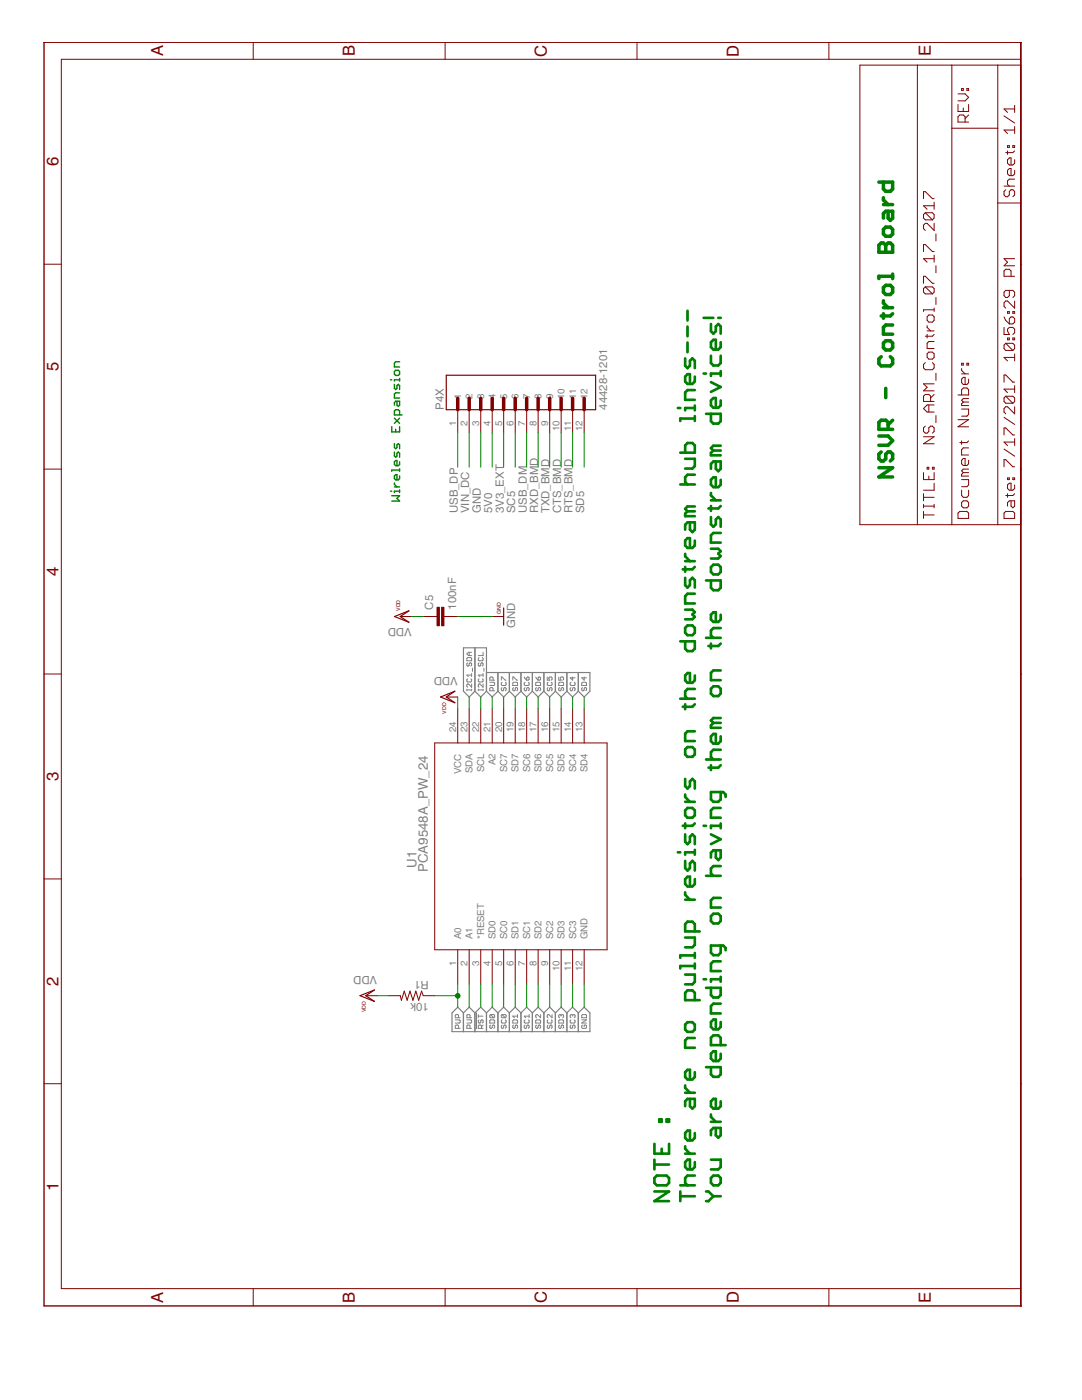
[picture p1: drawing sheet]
<svg xmlns="http://www.w3.org/2000/svg" width="216mm" height="279mm" viewBox="0 0 216 279" stroke-linecap="round" stroke-linejoin="round" font-family="sans-serif">
<g fill="none" stroke="#808080" stroke-width=".23">
<path d="M94.8 137.9l-1.2 1.2-1.1-1.2v-8.6h4.6v8.6M94.8 137.9l1.1 1.2 1.2-1.2M94.8 129.3v8.6M97.1 134.2h20.6v3.7l-1.1 1.2-1.2-1.2M97.1 137.9l1.1 1.2 1.2-1.2M99.4 134.2v3.7M99.4 137.9l1.1 1.2 1.1-1.2M101.6 134.2v3.7M101.6 137.9l1.2 1.2 1.1-1.2M103.9 134.2v3.7M103.9 137.9l1.2 1.2 1.1-1.2M106.2 134.2v3.7"/>
<path d="M106.2 137.9l1.2 1.2 1.1-1.2M108.5 134.2v3.7M108.5 137.9l1.2 1.2 1.1-1.2M110.8 134.2v3.7M110.8 137.9l1.2 1.2 1.1-1.2M113.1 134.2v3.7M113.1 137.9l1.2 1.2 1.1-1.2M115.4 134.2v3.7M92.5 202.1l-1.2-1.1-1.1 1.1v3.8h27.5v-3.8l-1.1-1.1-1.2 1.1M92.5 202.1v3.8M92.5 202.1l1.1-1.1 1.2 1.1M94.8 202.1v3.8"/>
<path d="M94.8 202.1l1.1-1.1 1.2 1.1M97.1 202.1l1.1-1.1 1.2 1.1M97.1 202.1v3.8M99.4 202.1v3.8M99.4 202.1l1.1-1.1 1.1 1.1M101.6 202.1v3.8M101.6 202.1l1.2-1.1 1.1 1.1M103.9 202.1v3.8M103.9 202.1l1.2-1.1 1.1 1.1M106.2 202.1v3.8M106.2 202.1l1.2-1.1 1.1 1.1M108.5 202.1v3.8"/>
<path d="M108.5 202.1l1.2-1.1 1.1 1.1M110.8 202.1v3.8M110.8 202.1l1.2-1.1 1.1 1.1M113.1 202.1v3.8M113.1 202.1l1.2-1.1 1.1 1.1M115.4 202.1v3.8"/>
</g>
<g fill="none" stroke="#808080" stroke-width=".2">
<path d="M93.2 137.7h.9M93.2 137.5v.4M93.3 135.5l-.1 .1 .1 .5h.6l.2-.2v-.3l-.2-.1M93.3 132.3l-.1 .5 .3 .1 .1-.4 .3-.2 .2 .2v.3l-.2 .1M93.3 131.2h.6l.2 .2v.5h-.9v-.5zM93.6 130.2v.6M94.1 136.5v.7l-.6-.7-.3 .2 .1 .5M94.1 134.7h-.9l.3 .3M94.1 130.2h-.6l-.3 .3 .3 .3h.6M94.1 134.4v.6M94.1 137.5v.4M94.3 133.3v.7"/>
<path d="M95.4 137.7h1M95.4 137.5v.4M95.6 131.2l-.2 .2 .2 .5h.6l.2-.2-.2-.5M95.6 132.3l-.2 .2 .2 .4 .3-.1 .2-.5 .3 .2-.2 .4M95.6 135.5l-.2 .1 .2 .5h.6l.2-.2-.2-.4M96.4 130.2v.6h-1M96.4 134.4v.6M96.4 136.5v.7l-.6-.7-.4 .2 .2 .5M96.4 137.5v.4M96.4 134.7h-1l.4 .3M96.6 133.3v.7M97.7 136.2h.8l.2 .1v.4l-.2 .1h-.8"/>
<path d="M98.4 135.7v-.4l-.2-.2h-.3l-.2 .2v.4h1M98.4 137.9v-.5l-.2-.2-.5 .2v.5h1M100 135.7v-.6l1 .6M100.2 136.2l-.2 .1 .2 .5h.6l.2-.1v-.4l-.2-.1M100.2 137.2l-.2 .2 .2 .5 .3-.2v-.3l.2-.2 .3 .2v.3l-.2 .2M102.3 135.7v-.6l1 .6M102.3 136.3l.2-.1h.6l.2 .1v.5h-1zM102.5 137.2l-.2 .2 .2 .5 .3-.2 .2-.5 .3 .2-.2 .5M104.6 135.1l.5 .6M104.8 136.2l-.2 .1v.4l.2 .1h.6l.2-.1v-.4l-.2-.1M104.8 137.2l-.2 .2v.3l.2 .2 .3-.2v-.3l.2-.2 .3 .2v.3l-.2 .2M105.1 135.3l.3-.2 .2 .2v.3l-.5 .1z"/>
<path d="M106.9 136.3l.2-.1h.6l.2 .1v.5h-1zM106.9 135.1l.5 .6M107.1 137.2l-.2 .2v.3l.2 .2 .3-.2v-.3l.1-.2 .4 .2v.3l-.2 .2M107.4 135.3l.3-.2 .2 .2v.3l-.5 .1zM109.2 135.1v.6h.5l-.2-.4 .2-.2h.3l.2 .2-.2 .4M109.3 136.2l-.1 .1 .1 .5h.7l.2-.1-.2-.5M109.3 137.2l-.1 .2 .1 .5 .4-.2 .1-.5 .4 .2-.2 .5M111.5 135.1v.6h.5l-.2-.4 .2-.2h.3l.2 .2v.3l-.2 .1M111.5 136.3l.2-.1h.6l.2 .1v.5h-1zM111.7 137.2l-.2 .2v.3l.2 .2 .3-.2v-.3l.1-.2 .4 .2v.3l-.2 .2M113.9 136.2l-.1 .1v.4l.1 .1h.7l.1-.1v-.4l-.1-.1M113.9 137.2l-.1 .2v.3l.1 .2 .4-.2v-.3l.1-.2 .3 .2v.3l-.1 .2"/>
<path d="M114.3 135.1v.6l-.5-.4h.9M116.1 136.3l.1-.1h.7l.1 .1v.5h-.9zM116.2 137.2l-.1 .2 .1 .5 .4-.2 .1-.5 .3 .2-.1 .5M116.6 135.1v.6l-.5-.4h.9M90.8 203.5h.9l.1 .2v.3l-.1 .2h-.9M91.5 205.2v-.5l-.2-.1h-.3l-.2 .1v.5h1M91.5 203.1v-.5l-.2-.1-.5 .1v.5h1M93.2 203.5h.7l.2 .2v.3l-.2 .2h-.7M93.8 205.2v-.5l-.2-.1h-.3l-.1 .1v.5h.9M93.8 203.1v-.5l-.5-.1-.1 .1v.5h.9M95.1 202.1v3.2M95.4 202.8h1"/>
<path d="M95.4 202.5v.6M95.6 203.5l-.2 .2 .2 .5 .3-.2 .2-.5 .3 .2-.2 .5M96.1 205.2v-.5l-.2-.1h-.3l-.2 .1v.5h1M96.4 204.6l-.3 .3M97.7 203.7l.2-.2h.6l.2 .2v.5h-1zM97.9 204.6l-.2 .1v.4l.2 .1 .3-.1v-.4l.2-.1 .3 .1v.4l-.2 .1M97.9 202.5l-.2 .1v.3l.2 .2h.6M97.9 202.5h.6l.2 .1v.3l-.2 .2M97.9 202.5l.6 .6M100.2 204.6l-.2 .1 .2 .5 .3-.1v-.4l.2-.1 .3 .1v.4l-.2 .1M100.2 203.5l-.2 .2 .2 .5h.6l.2-.2v-.3l-.2-.2M100.2 202.5l-.2 .1 .2 .5h.6"/>
<path d="M100.2 202.5h.6l.2 .1v.3l-.2 .2M100.2 202.5l.6 .6M102.3 203.7l.2-.2h.6l.2 .2v.5h-1zM102.5 204.6l-.2 .1 .2 .5 .3-.1 .2-.5 .3 .1-.2 .5M103.3 202.5v.6M103.3 202.8h-1l.3 .3M104.8 204.6l-.2 .1v.4l.2 .1 .3-.1v-.4l.2-.1 .3 .1v.4l-.2 .1M104.8 203.5l-.2 .2v.3l.2 .2h.6l.2-.2v-.3l-.2-.2M105.6 202.8h-1l.3 .3M105.6 202.5v.6M106.9 203.7l.2-.2h.6l.2 .2v.5h-1zM107.1 204.6l-.2 .1v.4l.2 .1 .3-.1v-.4l.1-.1 .4 .1v.4l-.2 .1"/>
<path d="M107.9 202.5v.6l-.7-.6h-.1l-.2 .1v.3l.2 .2M109.3 204.6l-.1 .1 .1 .5 .4-.1 .1-.5 .4 .1-.2 .5M109.3 203.5l-.1 .2 .1 .5h.7l.2-.2-.2-.5M110.2 202.5v.6l-.7-.6h-.2l-.1 .1 .1 .5M111.5 203.7l.2-.2h.6l.2 .2v.5h-1zM111.7 204.6l-.2 .1v.4l.2 .1 .3-.1v-.4l.1-.1 .4 .1v.4l-.2 .1M112 202.6l-.2-.1-.3 .1v.3l.2 .2M112 202.6l.1-.1 .4 .1v.3l-.2 .2M112 202.6v.2M113.9 204.6l-.1 .1v.4l.1 .1 .4-.1v-.4l.1-.1 .3 .1v.4l-.1 .1M113.9 203.5l-.1 .2v.3l.1 .2h.7l.1-.2v-.3l-.1-.2M114.3 202.6l-.2-.1-.3 .1v.3l.1 .2"/>
<path d="M114.3 202.6l.1-.1 .3 .1v.3l-.1 .2M114.3 202.6v.2M116.1 203.5h.9l-.9 .7h.9M116.2 204.6l-.1 .1 .1 .5h.7l.1-.5-.1-.1h-.3v.3M116.2 202.5h.7l.1 .1v.5h-.9v-.5z"/>
</g>
<g fill="none" stroke="#800000" stroke-width=".2">
<path d="M50.5 8.5v3.3M88.8 8.5v3.3M127.1 8.5v3.3M165.4 8.5v3.3M171.6 13h32.1v91.7h-32.1zM183 13v91.7M189.9 13v91.7M191.2 18.7h1.4l.7 .7-.7 .7h-1.4M191.9 17.7h.3v.3h-.3zM192.9 17.7h.4v.3h-.4zM199.1 13v91.7M203.7 11.8h-191.5v245.4h191.5"/>
<path d="M184.3 39.6v-1.4h.3l1.5 1.4h.3M189.9 25.6h9.2M191.2 20.8v1.4h2.1v-1.4M192.2 21.5v.7M192.6 24.4v-1.1l-.4-.4h-.7l-.3 .4v1.1h2.1M193.3 22.9l-.7 .8M200.3 37.1h2.2M200.3 23.1l2.2 1.5M200.7 37.9l-.4 .3v.7l.4 .4h.3l.4-.4v-.7l.3-.3h.4l.4 .3v.7l-.4 .4M201 29.1h.4v.3h-.4zM201 30.1v.7M202.1 29.1h.4v.3h-.4z"/>
<path d="M202.5 21v1.4M202.5 25.3v1.3M202.5 31.9v.7l-.4 .3h-.7l-.4-.3v-.7l.4-.4h.3v1.4M202.5 34v.7l-.4 .4h-.7l-.4-.4v-.7l.4-.4h.3v1.5M202.5 35.8h-1.1l-.4 .3v.7l.4 .3M202.5 30.1l-.4 .4h-1.4M202.5 26h-2.2l.7 .6M202.5 21.7h-2.2l.7 .7M8.8 52.7h3.4M184.3 56.5v-1.4h.3l1.5 1.4h.3M184.3 50.2v-1.4h.3l1.5 1.4h.3M184.6 42.5l-.3 .3v.7l.3 .4h1.5"/>
<path d="M184.6 57.3l-.3 .3v.7l.3 .4h1.5M184.6 42.5h1.5l.3 .3v.7l-.3 .4M184.6 57.3h1.5l.3 .3v.7l-.3 .4M184.6 57.3l1.5 1.4M184.6 42.5l1.5 1.4M186.4 51.6h-2.1l.7 .7M186.4 44.6v1.4l-1.4-1.4h-.4l-.3 .3v.7l.3 .4M186.4 40.4v1.4M186.4 50.9v1.4M186.4 41.1h-2.1l.7 .7M186.8 46.7v1.4M186.8 53v1.4"/>
<path d="M186.8 59.4v1.4M199.1 40.5h4.6M201.4 58v1l-.4 .4h-.3l-.4-.4v-.7l.4-.3h1.4l.4 .3v.7l-.4 .4M201.7 55.1v-1l-.3-.4h-.7l-.4 .4v1h2.2M202.5 51.6h-2.2l.7 .7-.7 .7h2.2M203.7 52.7h.1M184.6 72.4l-.3 .3v.7l.3 .4h1.5l.3-.4v-.7l-.3-.3M185 70.6l.3-.3h.8l.3 .3v.7l-.3 .4h-.8l-.3-.4zM185 65v.3l.7 .7M185 66.7v.8M185 66h1.4M185.3 62.9h.8l.3 .3v.7l-.3 .4h-.8l-.3-.4v-.7z"/>
<path d="M186.4 61.8h-2.1v.4M186.4 61.5v.7M186.4 68.2h-1.1l-.3 .3v1.1h1.4M186.4 78.7l-.7 .7M186.4 76.6h-2.1l.7 .7-.7 .7h2.1M186.4 66.7l-.3 .4h-1.5M186.8 74.5v1.4M191.2 78.8h2.1v-1l-.4-.4h-.7l-.3 .4v1M191.9 72.5h.3v.4h-.3zM191.9 73.6v.3l.7 .7M191.9 74.6h1.4M192.9 72.5h.4v.4h-.4z"/>
<path d="M193.3 75.7v.7l-.4 .3h-.7l-.3-.3v-.7l.3-.4h.4v1.4M193.3 79.5h-1.1l-.3 .4 .3 .3M200.3 65.3v1.5h1.1l-.4-.7v-.4l.4-.4h.7l.4 .4v.7l-.4 .4M200.3 76.3v-1.5h.4l1.4 1.5h.4M200.3 63.2l.4 .7 .7 .7M200.7 68.5h1.4l.4 .4v.7l-.4 .3M200.7 79.1h1.4l.4 .3v.7l-.4 .4M200.7 68.5l-.4 .4v.7l.4 .3h1.4M200.7 79.1l-.4 .3v.7l.4 .4h1.4M200.7 79.1l1.4 1.4M200.7 68.5l1.4 1.4M201 62.2h.4v.3h-.4z"/>
<path d="M201 67.5h.4v.3h-.4zM201.4 63.6l.3-.4h.4l.4 .4v.7l-.4 .3h-.7zM202.1 62.2h.4v.3h-.4zM202.1 67.5h.4v.3h-.4zM202.5 60.1v1.4l-1.5-1.4h-.3l-.4 .3v.7l.4 .4M202.5 70.6v1.4M202.5 77v1.4M202.5 77.7h-2.2l.7 .7M202.5 71.3h-2.2l.7 .7M8.8 93.6h3.4M91.3 81.8v4.6M93.6 81.8v4.6"/>
<path d="M95.9 81.8v4.6M98.2 81.8v4.6M100.5 81.8v4.6M102.8 81.8v4.6M105.1 81.8v4.6M107.4 81.8v4.6M109.7 81.8v4.6M112 81.8v4.6M114.3 81.8v4.6M116.6 81.8v4.6M184.3 94.3v1.4h2.1v-1.4M184.3 98.5v1.4"/>
<path d="M184.3 99.3h2.1M184.3 87.2h2.1l-2.1 1.4h2.1M184.6 85l-.3 .4v.7l.3 .3h.4l.3-.3v-.7l.4-.4h.4l.3 .4v.7l-.3 .3M185 93.3h.3v.3h-.3zM185.3 80.8v1.4M185.3 95v.7M185.7 80.1v-1l-.4-.4h-.7l-.3 .4v1h2.1M186.1 93.3h.3v.3h-.3zM186.4 96.4v1.4h-2.1M186.4 80.8h-1.4l-.7 .7 .7 .7h1.4M186.8 82.9v1.4M191.2 83.8h2.1l-2.1 1.4h2.1"/>
<path d="M191.9 95.7h1.4v1.1l-.4 .3h-1M191.9 81.6h1.4v1.1l-.4 .4h-1M191.9 97.8v1.1l.3 .4h.7l.4-.4v-1.1M191.9 88v.7M192.2 99.9h.7l.4 .4v.7l-.4 .3h-.7l-.3-.3v-.7zM192.2 80.2l-.3 .4v.3h1.4M192.2 94.3l-.3 .4v.3h1.4M192.2 94.3h1.1M192.2 80.2h1.1M193.3 93.6h-1.1l-.3 .4 .3 .3M193.3 91.9v.7l-.4 .3h-.7l-.3-.3v-.7l.3-.4h.4v1.4M193.3 89.4h-1.1l-.3 .3v1.1h1.4"/>
<path d="M193.3 88l-.4 .3h-1.4M200.3 86.8v-1.4h.4l1.4 1.4h.4M200.3 93.2v-1.5h.4l1.4 1.5h.4M200.3 89.6l2.2 1.4M200.3 83.3l2.2 1.4M201 95.4h.4v.3h-.4zM201 98.5v.8M201.7 99.9v1.1l.4 .3 .4-.3v-1.1h-1.1l-.4 .4v.7M202.1 95.4h.4v.3h-.4zM202.5 81.2v1.4l-1.5-1.4h-.3l-.4 .3v.7l.4 .4M202.5 87.5v1.4M202.5 96.8v.7l-.4 .3h-.7l-.4-.3v-.7l.4-.4h.3v1.4"/>
<path d="M202.5 98.5l-.4 .4h-1.4M202.5 88.2h-2.2l.7 .7M203.7 93.6h.1M184.3 102.8h2.1M184.3 100.6v.7M184.3 102.1v1.4M184.3 101h2.1M186.4 100.6v.7M191.2 102.4l.3-.3h1.4l.4 .3v1.1h-2.1zM200.3 102.4l.4-.3h1.4l.4 .3v1.1h-2.2zM8.8 134.5h3.4M79.9 123h2.3"/>
<path d="M84.5 123h2.7M88.6 123h2.7M89 139.1h2.3M98.2 123h2.3M203.7 134.5h.1M86.7 148.3h34.4v41.2h-34.4zM91.3 141.4v6.9M93.6 141.4v6.9M95.9 141.4v6.9M98.2 141.4v6.9M100.5 141.4v6.9M102.8 141.4v6.9"/>
<path d="M105.1 141.4v6.9M107.4 141.4v6.9M109.7 141.4v6.9M112 141.4v6.9M114.3 141.4v6.9M116.6 141.4v6.9M8.8 175.4h3.4M203.7 175.4h.1M73 198.7h2.3M77.6 198.7h2.3l.2 .9 .6-1.8 .5 1.8 .6-1.8 .6 1.8 .6-1.8 .5 1.8 .6-1.8 .4 .9h2.2M91.3 189.5v6.9M93.6 189.5v6.9"/>
<path d="M95.9 189.5v6.9M98.2 189.5v6.9M100.5 189.5v6.9M102.8 189.5v6.9M105.1 189.5v6.9M107.4 189.5v6.9M109.7 189.5v6.9M112 189.5v6.9M114.3 189.5v6.9M116.6 189.5v6.9M8.8 216.3h3.4M203.7 216.3h.1"/>
<path d="M50.5 257.2v3.4M88.8 257.2v3.4M127.1 257.2v3.4M165.4 257.2v3.4"/>
</g>
<path d="M89 74.9h29.9v6.9h-29.9zM78.7 123l2.9-1.1-1.7 1.1 1.7 1.2zM87.9 139.1l2.9-1.2-1.8 1.2 1.8 1.2zM100.5 121.3v3.5M71.8 198.7l2.9-1.1-1.7 1.1 1.7 1.2z" fill="none" stroke="#800000" stroke-width=".23"/>
<path d="M91.3 79.5v2.3M93.6 79.5v2.3M95.9 79.5v2.3M98.2 79.5v2.3M100.5 79.5v2.3M102.8 79.5v2.3M105.1 79.5v2.3M107.4 79.5v2.3M109.7 79.5v2.3M112 79.5v2.3M114.3 79.5v2.3M116.6 79.5v2.3" fill="none" stroke="#800000" stroke-width=".7"/>
<path d="M8.8 8.5v252.1h195M203.7 8.5v252.1" fill="none" stroke="#800000" stroke-width=".28"/>
<g fill="#800000" stroke="#800000" stroke-width=".2">
<path d="M88.1 121.2h.5v3.7h-.5z"/>
<path d="M87.2 121.2h.5v3.7h-.5z"/>
</g>
<g fill="none" stroke="#008000" stroke-width=".7">
<path d="M175.4 36.3h2.7v1.4l-.4 .5h-1l-.4-.5v-1.4M176.3 39.5v.4l.9 .9M175.4 48.9l.4-.4h.5l.4 .4 .5-.4h.5l.4 .4v1.4h-2.7zM176.3 45.8l.4-.5h1l.4 .5v.9l-.4 .5h-1l-.4-.5zM176.3 57.4l.4-.5h1l.4 .5v.9l-.4 .5h-1l-.4-.5zM176.3 40.8h1.8M176.7 48.9v1.4M177.2 42.2v1.3l.5 .5 .4-.5v-1.3h-1.4l-.4 .4v.9M178.1 55.1h-2.7v.5M178.1 54.7v.9M175.8 71.2l-.4 .4v1l.4 .4h1.9l.4-.4v-1l-.4-.4M176.3 68.5l.4-.5h1l.4 .5v.9l-.4 .4h-1l-.4-.4z"/>
<path d="M176.3 60v.5l.9 .9M176.3 62.6v.9M176.3 61.4h1.8M176.7 77.5v1.9M178.1 64.9h-1.4l-.4 .4v1.4h1.8M178.1 62.6l-.4 .5h-1.9M175.4 93.3h2.7l-2.7 1.9h2.7M175.4 87h1.8l.9 .9-.9 1h-1.8M175.8 90.2l-.4 .4v1l.4 .4h.5l.4-.4v-1l.5-.4h.5l.4 .4v1l-.4 .4M177.2 85.7v-1.4l-.5-.4h-.9l-.4 .4v1.4h2.7M178.1 83.9l-.9 .9"/>
</g>
<g fill="none" stroke="#008000" stroke-width=".28">
<path d="M77.9 75.8h.3M78.7 76.7v.8l.3 .2 .2-.2v-.5l.3-.3 .2 .3v.7M79 73.9h.5l.2 .2v.6l-.2 .2h-.5l-.3-.2v-.6zM79.7 72.2h-.7l-.3 .3v.7h1M79.7 75.8h-1v.3M79.7 78.4h-.7l-.3 .3v.7h1M79.7 75.5v.6M77.9 98h.3M78.2 98.9h1.5l-.5 .6 .5 .5h-1.5M78.2 85.2v1h1.5v-1M78.7 88.5v.8l.3 .3 .2-.3v-.5l.3-.3 .2 .3v.8M78.7 90.2v.8l.3 .2 .2-.2v-.5l.3-.3 .2 .3v.7"/>
<path d="M78.7 96.4v.2l.5 .6M78.7 97.2h1M78.7 83.5l1 1M79 85.7v.5M79.2 80.1v.8l.3 .2 .2-.2v-.8h-.7l-.3 .2v.6M79.7 82.8v-.8l-.2-.2h-.5l-.3 .2v.8h1.5M79.7 92.2v.5l-.2 .2h-.5l-.3-.2v-.5l.3-.3h.2v1M79.7 95v.5l-.2 .3h-.5l-.3-.3v-.5l.3-.3h.2v1.1M79.7 98h-1v.3M79.7 93.6v.5M79.7 97.8v.5M79.7 93.8h-1.5v.3"/>
<path d="M79.7 83.5l-1 1"/>
</g>
<g fill="none" stroke="#008000" stroke-width=".53">
<path d="M136.7 71.5v1.5l.5 .5 .5-.5v-1l.5-.5 .4 .5v1.5M137.2 62v2M137.2 65.2v1.9M137.2 68.3v2M138.6 75.2v.9l-.4 .5h-1l-.5-.5v-.9l.5-.5h.5v1.9M138.6 77.9h-1.4l-.5 .4v1.5h1.9M140.4 74.5h.5M140.4 63.4h1.9M141.9 64.7v1.4l.4 .5 .5-.5v-.9l.5-.5 .5 .5v1.4M141.9 71v1.5l.4 .4h1l.5-.4v-1.5M141.9 76.3l1.9 .9-1.9 1M143.3 63.4h.5"/>
<path d="M143.8 68.3v1l-.5 .5h-1l-.4-.5v-1l.4-.5h.5v2M143.8 74.1v.9M143.8 79.9v1l-.5 .5h-1l-.4-.5v-1l.4-.5h.5v2M143.8 74.5h-1.9v.5M135.3 81.4h.4M135.7 90.3h2.9v-1.4l-.4-.5h-1l-.5 .5v1.4M135.7 96.7h2.9M136.7 91.6h1.9v1.4l-.4 .5h-1.5M138.6 83.5h-2.9v.5M138.6 81.4h-1.9v.5M138.6 94.7h-1.4l-.5 .5v1l.5 .5M138.6 80.9v1"/>
<path d="M138.6 83v1M140.9 82.6h2.9v1.5l-.5 .4h-1l-.4-.4v-1.5M141.9 98.4v.5l.9 .9M141.9 99.8h1.9M142.3 89.9l-.4 .5v.5h1.9M142.3 89.9h1.5M142.8 92.1v1.5l.5 .4 .5-.4v-1.5h-1.5l-.4 .5v1M143.8 95.8v.9l-.5 .5h-1l-.4-.5v-.9l.4-.5h.5v1.9M143.8 88.9h-1.5l-.4 .5 .4 .5M136.7 110.5v.5l1 1M136.7 113.1v1M136.7 115.3v1.5l.5 .5 .5-.5v-1l.5-.5 .4 .5v1.5"/>
<path d="M136.7 112h1.9M137.2 102l-.5 .5v.5h1.9M137.2 102h1.4M137.7 104.2v1.5l.5 .5 .4-.5v-1.5h-1.4l-.5 .5v1M138.6 107.9v1l-.4 .4h-1l-.5-.4v-1l.5-.5h.5v1.9M138.6 118.5h-1.4l-.5 .5v1.4h1.9M138.6 113.1l-.4 .5h-2M138.6 101.1h-1.4l-.5 .5 .5 .4M140.9 115.8h2.9v1.5l-.5 .5h-1l-.4-.5v-1.5M141.9 103.2v1.4l.4 .5 .5-.5v-.9l.5-.5 .5 .5v1.4M141.9 113.2l.4-.5h1l.5 .5v1l-.5 .4h-1l-.4-.4zM141.9 101v1"/>
<path d="M141.9 109.5h1.4l.5 .5-.5 .5 .5 .5-.5 .5h-1.4M143.8 106.4h-1.5l-.4 .4v1.5h1.9M143.8 101l-.5 .5h-1.9M135.7 128h2.9v1.5l-.4 .4h-1l-.5-.4v-1.5M135.7 139.4h2.9M136.7 121.7h1.5l.4 .5-.4 .4 .4 .5-.4 .5h-1.5M137.2 124.8h1l.4 .5v1l-.4 .5h-1l-.5-.5v-1zM138.6 134.8v1l-.4 .5h-1l-.5-.5v-1l.5-.5h.5v2M138.6 137.5h-1.4l-.5 .5v1l.5 .4M140.9 127.3h2.9M141.9 137.5l.4-.5h1l.5 .5v.9l-.5 .5h-1l-.4-.5zM141.9 128.4v1"/>
<path d="M143.8 122.7v.9l-.5 .5h-1l-.4-.5v-.9l.4-.5h.5v1.9M143.8 125.3h-1.5l-.4 .5v1l.4 .5M143.8 133.8h-1.5l-.4 .5v1.4h1.9M143.8 128.4l-.5 .5h-1.9M136.7 140.6v.9M136.7 155.4v1.5l.5 .5 .5-.5v-1l.5-.5 .4 .5v1.5M136.7 158.6v.4l1 1M137.2 149.1h1l.4 .5v1l-.4 .4h-1l-.5-.4v-1zM138.6 145.9h-1.4l-.5 .5v1.5h1.9M138.6 140.6l-.4 .5h-2M140.9 151.6h2.9M141.9 152.7v1"/>
<path d="M142.3 144.3l-.4 .5v.4h1.9M142.3 144.3h1.5M143.8 158.1v1.4l-.5 .5h-1l-.4-.5v-1.4h2.4l.5 .5v.4M143.8 147v.9l-.5 .5h-1l-.4-.5v-.9l.4-.5h.5v1.9M143.8 149.6h-1.5l-.4 .5v1l.4 .5M143.8 152.7l-.5 .5h-1.9M143.8 143.3h-1.5l-.4 .5 .4 .5M135.3 170.1h.4M136.7 164.3v1M136.7 166.5v1.5l.5 .5 .5-.5v-1l.5-.5 .4 .5v1.5M136.7 171.8v1.4l.5 .5 .5-.5v-.9l.5-.5 .4 .5v1.4M136.7 178.1v.5l1 1"/>
<path d="M136.7 179.6h1.9M136.7 160h1.9M137.2 161.2h1l.4 .5v1l-.4 .5h-1l-.5-.5v-1zM138.6 170.1h-1.9v.5M138.6 175.5v.9l-.4 .5h-1l-.5-.5v-.9l.5-.5h.5v1.9M138.6 169.6v1M138.6 164.3l-.4 .5h-2M140.4 164.8h.5M140.9 174.8h2.9M141.9 166.5l1.9 1-1.9 1M142.8 169.7v1.5l.5 .4 .5-.4v-1.5h-1.5l-.4 .5v1M143.8 164.8h-1.9v.5"/>
<path d="M143.8 161.2h-1.5l-.4 .5v1.5h1.9M143.8 164.3v1M143.8 172.8h-1.5l-.4 .5v1l.4 .5M143.8 179.2h-1.5l-.4 .5v1.4h1.9M136.7 187.1h1.9v1.5l-.4 .5h-1.5M136.7 194.5h1.9v1.5l-.4 .4h-1.5M138.6 190.7h-2.9v.5M138.6 192.8h-2.9v.5M138.6 185.9v-1.5l-.4-.5h-1l-.5 .5v1.5h2.9M138.6 199.6v-1.5l-.4-.4h-1l-.5 .4v1.5h2.9M138.6 190.2v1M138.6 192.3v1"/>
<path d="M140.4 195.4h.5M140.9 197.1h2.9v1.5l-.5 .5h-1l-.4-.5v-1.5M141.9 182.8l.4-.4h1l.5 .4v1l-.5 .5h-1l-.4-.5zM143.8 188.7v1.4l-.5 .5h-1l-.4-.5v-1.4h2.4l.5 .5v.5M143.8 194.9v1M143.8 191.9h-1.5l-.4 .4v1.5h1.9M143.8 195.4h-1.9v.5M136.7 216.6v.5l1 1M136.7 218.1h1.9M137.2 204h1l.4 .5v1l-.4 .4h-1l-.5-.4v-1zM137.7 219.3v1.5l.5 .5 .4-.5v-1.5h-1.4l-.5 .5v1M138.6 207.2h-1.4l-.5 .4v1.5h1.9"/>
<path d="M138.6 214v.9l-.4 .5h-1l-.5-.5v-.9l.5-.5h.5v1.9M140.9 213h2.9v1.4l-.5 .5h-1l-.4-.5v-1.4M143.8 219.8v1l-.5 .5h-1l-.4-.5v-1l.4-.5h.5v2M143.8 204v.9l-.5 .5h-1l-.4-.5v-.9l.4-.5h.5v1.9M143.8 208.6v-1.5l-.5-.5h-1l-.4 .5v1.5h2.9M143.8 210.3v1l-.5 .5h-1l-.4-.5v-1l.4-.5h.5v2M143.8 200.3h-1.5l-.4 .5v1.4h1.9M130.6 237.8h2.9l-2.9 1.9h2.9M130.6 228.3v1.9h2.9v-1.9M130.6 231.4v2M130.6 232.4h2.9M131.1 234.6h1.9l.5 .5v1l-.5 .5h-1.9l-.5-.5v-1z"/>
<path d="M131.6 223.4h.4v.5h-.4zM132 229.3v.9M133 223.4h.5v.5h-.5zM135.7 236.6h2.9M135.7 238.7h2.9M135.7 237.8v1.9M136.7 230.2h1.9M136.7 228.8v.5l1 .9M138.6 234.6h-1.4l-.5 .5v1l.5 .5M138.6 226.1v1l-.4 .5h-1l-.5-.5v-1l.5-.5h.5v2M138.6 231.9v1l-.4 .5h-1l-.5-.5v-1l.5-.5h.5v2M140.9 237.8h.5l.9 .9"/>
<path d="M141.9 235.1l.4-.5h1l.5 .5v1l-.5 .5h-1l-.4-.5zM141.9 223.9h1.9M141.9 231.4h1.9v1.5l-.5 .5h-1.4M141.9 222.4v.5l.9 1M142.3 238.7l-.9 1h-.5M142.3 238.7h1.5M142.8 225.1v1.5l.5 .5 .5-.5v-1.5h-1.5l-.4 .5v1"/>
</g>
<g fill="none" stroke="#008000" stroke-width=".2">
<path d="M91.3 86.4v6.8M93.6 86.4v6.8M95.9 86.4v6.8M98.2 86.4v6.8M100.5 86.4v6.8M102.8 86.4v6.8M105.1 86.4v6.8M107.4 86.4v6.8M109.7 86.4v6.8M112 86.4v6.8M114.3 86.4v6.8M116.6 86.4v6.8"/>
<path d="M82.2 123h2.3M91.3 123h6.9M91.3 139.1v2.3M93.6 139.1v2.3M95.9 139.1v2.3M98.2 139.1v2.3M100.5 139.1v2.3M102.8 139.1v2.3M105.1 139.1v2.3M107.4 139.1v2.3M109.7 139.1v2.3M112 139.1v2.3"/>
<path d="M114.3 139.1v2.3M116.6 139.1v2.3M75.3 198.7h2.3M86.7 198.7h4.6M91.3 196.4v4.6M93.6 196.4v4.6M95.9 196.4v4.6M98.2 196.4v4.6M100.5 196.4v4.6M102.8 196.4v4.6M105.1 196.4v4.6M107.4 196.4v4.6"/>
<path d="M109.7 196.4v4.6M112 196.4v4.6M114.3 196.4v4.6M116.6 196.4v4.6"/>
</g>
<circle cx="91.3" cy="198.7" r=".47" fill="#008000" stroke="#008000" stroke-width=".2"/>
<g font-size="3.8" fill="#800000">
<text x="32.5" y="11.2" transform="rotate(-90 32.5 11.2)">A A</text>
<text x="70.8" y="11.2" transform="rotate(-90 70.8 11.2)">B B</text>
<text x="109.1" y="11.3" transform="rotate(-90 109.1 11.3)">C C</text>
<text x="147.4" y="11.3" transform="rotate(-90 147.4 11.3)">D D</text>
<text x="185.7" y="11.2" transform="rotate(-90 185.7 11.2)">E E</text>
<text x="11.7" y="33.2" transform="rotate(-90 11.7 33.2)">6</text>
<text x="11.7" y="74.1" transform="rotate(-90 11.7 74.1)">5</text>
<text x="11.7" y="115" transform="rotate(-90 11.7 115)">4</text>
<text x="11.7" y="155.9" transform="rotate(-90 11.7 155.9)">3</text>
<text x="11.7" y="196.8" transform="rotate(-90 11.7 196.8)">2</text>
<text x="11.7" y="237.6" transform="rotate(-90 11.7 237.6)">1</text>
<text x="32.5" y="260" transform="rotate(-90 32.5 260)">A</text>
<text x="70.8" y="260" transform="rotate(-90 70.8 260)">B</text>
<text x="109.1" y="260.1" transform="rotate(-90 109.1 260.1)">C</text>
<text x="147.4" y="260.1" transform="rotate(-90 147.4 260.1)">D</text>
<text x="185.7" y="260" transform="rotate(-90 185.7 260)">E</text>
</g>
<g font-size="3" fill="#808080">
<text x="83.1" y="173.2" transform="rotate(-90 83.1 173.2)">U1</text>
<text x="85.4" y="174" transform="rotate(-90 85.4 174)">PCA9548A_PW_24</text>
</g>
<g font-size="2.6" fill="#808080">
<text x="88.6" y="81.8" transform="rotate(-90 88.6 81.8)">P4X</text>
<text x="121.1" y="81.8" transform="rotate(-90 121.1 81.8)">44428-1201</text>
<text x="91.3" y="102.4" transform="rotate(-90 91.3 102.4)">USB_DP</text>
<text x="93.6" y="102.4" transform="rotate(-90 93.6 102.4)">VIN_DC</text>
<text x="95.9" y="102.4" transform="rotate(-90 95.9 102.4)">GND</text>
<text x="98.2" y="102.4" transform="rotate(-90 98.2 102.4)">5V0</text>
<text x="100.5" y="102.4" transform="rotate(-90 100.5 102.4)">3V3_EXT</text>
<text x="102.8" y="102.4" transform="rotate(-90 102.8 102.4)">SC5</text>
<text x="105.1" y="102.4" transform="rotate(-90 105.1 102.4)">USB_DM</text>
<text x="107.4" y="102.4" transform="rotate(-90 107.4 102.4)">RXD_BMD</text>
<text x="109.7" y="102.4" transform="rotate(-90 109.7 102.4)">TXD_BMD</text>
<text x="112" y="102.4" transform="rotate(-90 112 102.4)">CTS_BMD</text>
<text x="114.3" y="102.4" transform="rotate(-90 114.3 102.4)">RTS_BMD</text>
<text x="116.6" y="102.4" transform="rotate(-90 116.6 102.4)">SD5</text>
<text x="82.2" y="125.3" transform="rotate(-180 82.2 125.3)">VDD</text>
<text x="86.4" y="121.7" transform="rotate(-90 86.4 121.7)">C5</text>
<text x="91" y="121.7" transform="rotate(-90 91 121.7)">100nF</text>
<text x="102.8" y="125.3" transform="rotate(-90 102.8 125.3)">GND</text>
<text x="91.3" y="135.2" transform="rotate(-180 91.3 135.2)">VDD</text>
<text x="75.3" y="194.8" transform="rotate(-180 75.3 194.8)">VDD</text>
<text x="85.6" y="195.8" transform="rotate(-180 85.6 195.8)">R1</text>
<text x="85.6" y="200.1" transform="rotate(-180 85.6 200.1)">10k</text>
</g>
<g font-size="2.2" fill="#808080">
<text x="92" y="79.7" transform="rotate(-90 92 79.7)">1</text>
<text x="94.3" y="79.7" transform="rotate(-90 94.3 79.7)">2</text>
<text x="96.6" y="79.7" transform="rotate(-90 96.6 79.7)">3</text>
<text x="98.9" y="79.7" transform="rotate(-90 98.9 79.7)">4</text>
<text x="101.2" y="79.7" transform="rotate(-90 101.2 79.7)">5</text>
<text x="103.5" y="79.7" transform="rotate(-90 103.5 79.7)">6</text>
<text x="105.8" y="79.7" transform="rotate(-90 105.8 79.7)">7</text>
<text x="108.1" y="79.7" transform="rotate(-90 108.1 79.7)">8</text>
<text x="110.4" y="79.7" transform="rotate(-90 110.4 79.7)">9</text>
<text x="112.7" y="79.7" transform="rotate(-90 112.7 79.7)">10</text>
<text x="115" y="79.7" transform="rotate(-90 115 79.7)">11</text>
<text x="117.2" y="79.7" transform="rotate(-90 117.2 79.7)">12</text>
<text x="91" y="85" transform="rotate(-90 91 85)">1</text>
<text x="93.3" y="85" transform="rotate(-90 93.3 85)">2</text>
<text x="95.6" y="85" transform="rotate(-90 95.6 85)">3</text>
<text x="97.9" y="85" transform="rotate(-90 97.9 85)">4</text>
<text x="100.2" y="85" transform="rotate(-90 100.2 85)">5</text>
<text x="102.5" y="85" transform="rotate(-90 102.5 85)">6</text>
<text x="104.8" y="85" transform="rotate(-90 104.8 85)">7</text>
<text x="107.1" y="85" transform="rotate(-90 107.1 85)">8</text>
<text x="109.4" y="85" transform="rotate(-90 109.4 85)">9</text>
<text x="111.6" y="86" transform="rotate(-90 111.6 86)">10</text>
<text x="113.9" y="86" transform="rotate(-90 113.9 86)">11</text>
<text x="116.2" y="86" transform="rotate(-90 116.2 86)">12</text>
<text x="91" y="146.2" transform="rotate(-90 91 146.2)">24</text>
<text x="93.3" y="146.2" transform="rotate(-90 93.3 146.2)">23</text>
<text x="95.6" y="146.2" transform="rotate(-90 95.6 146.2)">22</text>
<text x="97.9" y="146.2" transform="rotate(-90 97.9 146.2)">21</text>
<text x="100.2" y="146.2" transform="rotate(-90 100.2 146.2)">20</text>
<text x="102.5" y="146.2" transform="rotate(-90 102.5 146.2)">19</text>
<text x="104.8" y="146.2" transform="rotate(-90 104.8 146.2)">18</text>
<text x="107.1" y="146.2" transform="rotate(-90 107.1 146.2)">17</text>
<text x="109.4" y="146.2" transform="rotate(-90 109.4 146.2)">16</text>
<text x="111.6" y="146.2" transform="rotate(-90 111.6 146.2)">15</text>
<text x="113.9" y="146.2" transform="rotate(-90 113.9 146.2)">14</text>
<text x="116.2" y="146.2" transform="rotate(-90 116.2 146.2)">13</text>
<text x="92" y="154.5" transform="rotate(-90 92 154.5)">VCC</text>
<text x="94.3" y="154.4" transform="rotate(-90 94.3 154.4)">SDA</text>
<text x="96.6" y="154.1" transform="rotate(-90 96.6 154.1)">SCL</text>
<text x="98.9" y="152.7" transform="rotate(-90 98.9 152.7)">A2</text>
<text x="101.2" y="154.1" transform="rotate(-90 101.2 154.1)">SC7</text>
<text x="103.5" y="154.1" transform="rotate(-90 103.5 154.1)">SD7</text>
<text x="105.8" y="154.1" transform="rotate(-90 105.8 154.1)">SC6</text>
<text x="108.1" y="154.1" transform="rotate(-90 108.1 154.1)">SD6</text>
<text x="110.4" y="154.1" transform="rotate(-90 110.4 154.1)">SC5</text>
<text x="112.7" y="154.1" transform="rotate(-90 112.7 154.1)">SD5</text>
<text x="115" y="154.1" transform="rotate(-90 115 154.1)">SC4</text>
<text x="117.2" y="154.1" transform="rotate(-90 117.2 154.1)">SD4</text>
<text x="92" y="187.4" transform="rotate(-90 92 187.4)">A0</text>
<text x="94.3" y="187.4" transform="rotate(-90 94.3 187.4)">A1</text>
<text x="96.6" y="187.4" transform="rotate(-90 96.6 187.4)">*RESET</text>
<text x="98.9" y="187.4" transform="rotate(-90 98.9 187.4)">SD0</text>
<text x="101.2" y="187.4" transform="rotate(-90 101.2 187.4)">SC0</text>
<text x="103.5" y="187.4" transform="rotate(-90 103.5 187.4)">SD1</text>
<text x="105.8" y="187.4" transform="rotate(-90 105.8 187.4)">SC1</text>
<text x="108.1" y="187.4" transform="rotate(-90 108.1 187.4)">SD2</text>
<text x="110.4" y="187.4" transform="rotate(-90 110.4 187.4)">SC2</text>
<text x="112.7" y="187.4" transform="rotate(-90 112.7 187.4)">SD3</text>
<text x="115" y="187.4" transform="rotate(-90 115 187.4)">SC3</text>
<text x="117.2" y="187.4" transform="rotate(-90 117.2 187.4)">GND</text>
<text x="91" y="192.7" transform="rotate(-90 91 192.7)">1</text>
<text x="93.3" y="192.7" transform="rotate(-90 93.3 192.7)">2</text>
<text x="95.6" y="192.7" transform="rotate(-90 95.6 192.7)">3</text>
<text x="97.9" y="192.7" transform="rotate(-90 97.9 192.7)">4</text>
<text x="100.2" y="192.7" transform="rotate(-90 100.2 192.7)">5</text>
<text x="102.5" y="192.7" transform="rotate(-90 102.5 192.7)">6</text>
<text x="104.8" y="192.7" transform="rotate(-90 104.8 192.7)">7</text>
<text x="107.1" y="192.7" transform="rotate(-90 107.1 192.7)">8</text>
<text x="109.4" y="192.7" transform="rotate(-90 109.4 192.7)">9</text>
<text x="111.6" y="193.8" transform="rotate(-90 111.6 193.8)">10</text>
<text x="113.9" y="193.8" transform="rotate(-90 113.9 193.8)">11</text>
<text x="116.2" y="193.8" transform="rotate(-90 116.2 193.8)">12</text>
</g>
<g font-size="1.2" fill="#800000">
<text x="79.9" y="121.9" transform="rotate(-90 79.9 121.9)">VDD</text>
<text x="99.9" y="122.5" transform="rotate(-90 99.9 122.5)">GND</text>
<text x="89" y="142.4" transform="rotate(-90 89 142.4)">VDD</text>
<text x="73" y="202" transform="rotate(-90 73 202)">VDD</text>
</g>
</svg>
